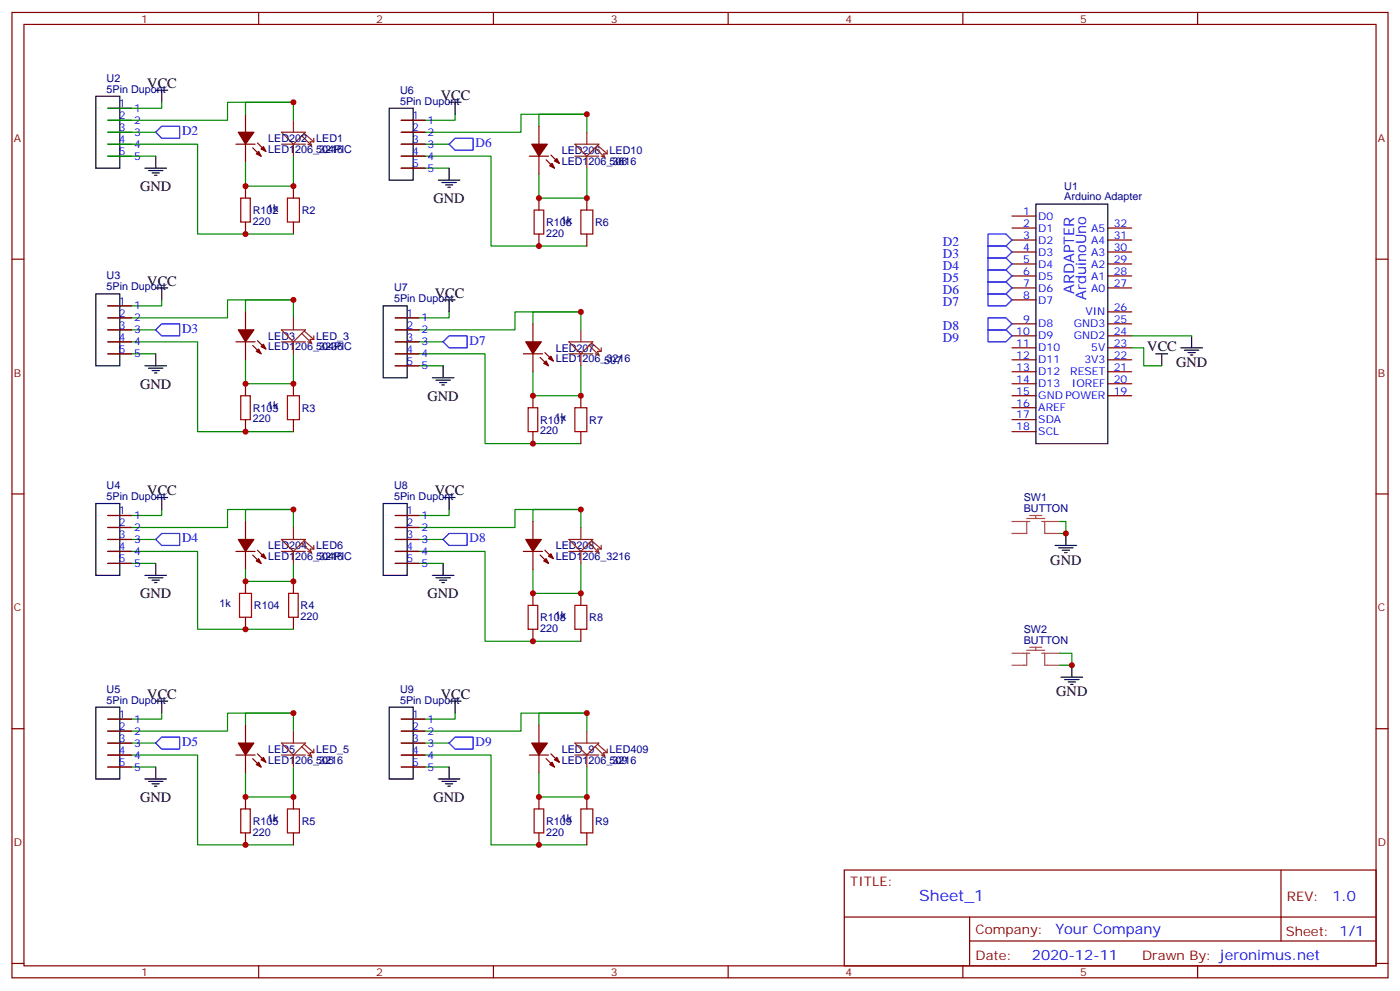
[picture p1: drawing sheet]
<svg xmlns="http://www.w3.org/2000/svg" width="412mm" height="292mm" viewBox="0 0 412 292" stroke-linecap="round" stroke-linejoin="round" font-family="sans-serif">
<g fill="none" stroke="#870000" stroke-width=".35">
<path d="M3.5 3.7h405.4v284.3h-405.4zM7.1 7.2h398.2v277.3h-398.2zM76.2 3.7v3.5M145.3 3.7v3.5M214.5 3.7v3.5M283.6 3.7v3.5M352.8 3.7v3.5M31.7 31.9h7.1M31.7 35.4h7.1M31.7 38.9h7.1M72.3 33.7v5.2M118.2 35.4h7"/>
<path d="M118.2 38.9h7M158.7 37.2v5.3M31.7 42.5h7.1M31.7 46h7.1M69.5 42.5h5.6M72.3 42.5v5.3M72.3 54.8v3.5M74.4 43.5l2.5 2.5M75.8 42.1l2.5 2.5M86.4 54.8v3.5M118.2 42.5h7M118.2 46h7"/>
<path d="M118.2 49.5h7M155.9 46h5.7M158.7 46v5.3M158.7 58.3v3.6M160.9 47.1l2.4 2.4M162.3 45.6l2.4 2.5M172.9 58.3v3.6M3.5 76.3h3.6M72.3 65.4v3.5M86.4 65.4v3.5M158.7 68.9v3.6M172.9 68.9v3.6"/>
<path d="M298.1 63.6h7.1M298.1 67.2h7.1M298.1 70.7h7.1M298.1 74.2h7.1M298.1 77.8h7.1M326.3 67.2h7.1M326.3 70.7h7.1M326.3 74.2h7.1M326.3 77.8h7.1M405.3 76.3h3.6M31.7 90.1h7.1M31.7 93.6h7.1"/>
<path d="M31.7 97.2h7.1M72.3 91.9v5.3M116.4 93.6h7.1M116.4 97.2h7.1M157 95.4v5.3M298.1 81.3h7.1M298.1 84.8h7.1M298.1 88.3h7.1M298.1 95.4h7.1M298.1 98.9h7.1M326.3 81.3h7.1M326.3 84.8h7.1"/>
<path d="M326.3 95.4h7.1M326.3 98.9h7.1M326.3 91.9h7.1M31.7 100.7h7.1M31.7 104.2h7.1M69.5 100.7h5.6M72.3 100.7v5.3M72.3 113v3.6M74.4 101.7l2.5 2.5M75.8 100.3l2.5 2.5M86.4 113v3.6M116.4 100.7h7.1"/>
<path d="M116.4 104.2h7.1M116.4 107.7h7.1M154.2 104.2h5.6M157 104.2v5.3M157 116.6v3.5M159.1 105.3l2.5 2.4M160.5 103.9l2.5 2.4M171.1 116.6v3.5M298.1 102.4h7.1M298.1 106h7.1M298.1 109.5h7.1M298.1 113h7.1"/>
<path d="M298.1 116.6h7.1M326.3 102.4h7.1M326.3 106h7.1M326.3 109.5h7.1M326.3 113h7.1M326.3 116.6h7.1M72.3 123.6v3.5M86.4 123.6v3.5M157 127.1v3.6M171.1 127.1v3.6M298.1 120.1h7.1M298.1 123.6h7.1"/>
<path d="M298.1 127.1h7.1M3.5 145.5h3.6M31.7 151.8h7.1M31.7 155.4h7.1M31.7 158.9h7.1M72.3 153.6v5.3M116.4 151.8h7.1M116.4 155.4h7.1M116.4 158.9h7.1M157 153.6v5.3M405.3 145.5h3.6M31.7 162.4h7.1"/>
<path d="M31.7 165.9h7.1M69.5 162.4h5.6M72.3 162.4v5.3M72.3 171.2v3.6M74.4 163.5l2.5 2.4M75.8 162.1l2.5 2.4M86.4 171.2v3.6M116.4 162.4h7.1M116.4 165.9h7.1M154.2 162.4h5.6M157 162.4v5.3M157 174.8v3.5"/>
<path d="M159.1 163.5l2.5 2.4M160.5 162.1l2.5 2.4M171.1 174.8v3.5M72.3 181.8v3.5M86.4 181.8v3.5M157 185.3v3.6M171.1 185.3v3.6M3.5 214.6h3.6M31.7 211.8h7.1M31.7 215.3h7.1M31.7 218.9h7.1M72.3 213.6v5.3"/>
<path d="M118.2 211.8h7M118.2 215.3h7M118.2 218.9h7M158.7 213.6v5.3M405.3 214.6h3.6M31.7 222.4h7.1M31.7 225.9h7.1M69.5 222.4h5.6M72.3 222.4v5.3M72.3 234.7v3.6M74.4 223.4l2.5 2.5M75.8 222l2.5 2.5"/>
<path d="M86.4 234.7v3.6M118.2 222.4h7M118.2 225.9h7M155.9 222.4h5.7M158.7 222.4v5.3M158.7 234.7v3.6M160.9 223.4l2.4 2.5M162.3 222l2.4 2.5M172.9 234.7v3.6M72.3 245.3v3.5M86.4 245.3v3.5M158.7 245.3v3.5"/>
<path d="M172.9 245.3v3.5M248.7 256.3h156.6v28.2h-156.6zM377.3 256.3v20.9M248.7 270.1h156.5M285.6 277.2h119.6M285.6 270.1v14.1M3.5 283.8h3.6M76.2 284.5v3.5M145.3 284.5v3.5M214.5 284.5v3.5M283.6 284.5v3.5M352.8 284.5v3.5"/>
<path d="M405.3 283.8h3.6"/>
</g>
<g fill="none" stroke="#000" stroke-width=".35">
<path d="M28.2 28.4h7.1v21.1h-7.1zM45.9 26.6h3.5M47.6 26.6v3.5M114.7 31.9h7v21.2h-7zM132.3 30.1h3.5M134.1 30.1v3.6M42.7 49.5h6.3M43.7 50.2h4.3M44.8 50.9h2.1M45.5 51.6h.7M45.9 46v3.5M129.1 53.1h6.4"/>
<path d="M130.2 53.8h4.2M131.2 54.5h2.1M131.9 55.2h.7M132.3 49.5v3.6M305.2 60.1h21.1v70.6h-21.1zM28.2 86.6h7.1v21.1h-7.1zM45.9 84.8h3.5M47.6 84.8v3.5M112.9 90.1h7v21.2h-7zM130.5 88.3h3.6M132.3 88.3v3.6M351 98.9v3.5"/>
<path d="M42.7 107.7h6.3M43.7 108.4h4.3M44.8 109.1h2.1M45.5 109.9h.7M45.9 104.2v3.5M127.4 111.3h6.3M128.4 112h4.2M129.5 112.7h2.1M130.2 113.4h.7M130.5 107.7v3.6M340.4 104.2h3.6M342.2 104.2v3.5"/>
<path d="M347.8 102.4h6.4M348.9 103.2h4.2M350 103.9h2.1M350.7 104.6h.7M28.2 148.3h7.1v21.2h-7.1zM45.9 146.5h3.5M47.6 146.5v3.6M112.9 148.3h7v21.2h-7zM130.5 146.5h3.6M132.3 146.5v3.6M314 157.1v3.6M42.7 169.5h6.3"/>
<path d="M43.7 170.2h4.3M44.8 170.9h2.1M45.5 171.6h.7M45.9 165.9v3.6M127.4 169.5h6.3M128.4 170.2h4.2M129.5 170.9h2.1M130.2 171.6h.7M130.5 165.9v3.6M310.8 160.7h6.3M311.9 161.4h4.2M312.9 162.1h2.1"/>
<path d="M313.6 162.8h.7M312.6 199.5h6.3M315.7 195.9v3.6M28.2 208.3h7.1v21.1h-7.1zM45.9 206.5h3.5M47.6 206.5v3.5M114.7 208.3h7v21.1h-7zM132.3 206.5h3.5M134.1 206.5v3.5M313.6 200.2h4.3M314.7 200.9h2.1M315.4 201.6h.7"/>
<path d="M42.7 229.4h6.3M43.7 230.2h4.3M44.8 230.9h2.1M45.5 231.6h.7M45.9 225.9v3.5M129.1 229.4h6.4M130.2 230.2h4.2M131.2 230.9h2.1M131.9 231.6h.7M132.3 225.9v3.5"/>
</g>
<g fill="none" stroke="#8c2424" stroke-width=".35">
<path d="M82.9 38.9h7.1l-3.6 3.6zM86.4 35.4v3.5M89.6 39.3l2.8 2.5M172.9 38.9v3.6M82.9 42.5h7.1M86.4 42.5v3.5M88.9 40l2.8 2.8M90.7 42.5l1 .3M92.4 40.7v1.1M92.4 41.8h-1l.3 1M169.3 42.5h7.1l-3.5 3.5zM169.3 46h7.1"/>
<path d="M172.9 46v3.5M175.3 43.5l2.9 2.9M176 42.8l2.9 2.5M177.1 46l1.1 .4M178.9 44.2v1.1M178.9 45.3h-1.1l.4 1.1M82.9 97.2h7.1l-3.6 3.5zM86.4 93.6v3.6M88.9 98.2l2.8 2.8M89.6 97.5l2.8 2.5M92.4 98.9v1.1M92.4 100h-1l.3 1"/>
<path d="M171.1 97.2v3.5M82.9 100.7h7.1M86.4 100.7v3.5M90.7 100.7l1 .3M167.6 100.7h7l-3.5 3.5zM167.6 104.2h7M171.1 104.2v3.5M173.6 101.7l2.8 2.9M174.3 101l2.8 2.5M175.3 104.2l1.1 .4M177.1 102.4v1.1M177.1 103.5h-1.1l.4 1.1"/>
<path d="M82.9 158.9h7.1l-3.6 3.5zM86.4 155.4v3.5M88.9 159.9l2.8 2.9M89.6 159.2l2.8 2.5M167.6 158.9h7l-3.5 3.5zM171.1 155.4v3.5M173.6 159.9l2.8 2.9M174.3 159.2l2.8 2.5M82.9 162.4h7.1M86.4 162.4v3.5M90.7 162.4l1 .4M92.4 160.7v1"/>
<path d="M92.4 161.7h-1l.3 1.1M167.6 162.4h7M171.1 162.4v3.5M175.3 162.4l1.1 .4M177.1 161.7h-1.1l.4 1.1M177.1 160.7v1M82.9 218.9h7.1l-3.6 3.5zM86.4 215.3v3.6M88.9 219.9l2.8 2.8M89.6 219.2l2.8 2.5M169.3 218.9h7.1l-3.5 3.5zM172.9 215.3v3.6"/>
<path d="M175.3 219.9l2.9 2.8M176 219.2l2.9 2.5M82.9 222.4h7.1M86.4 222.4v3.5M90.7 222.4l1 .3M92.4 220.6v1.1M92.4 221.7h-1l.3 1M169.3 222.4h7.1M172.9 222.4v3.5M177.1 222.4l1.1 .3M178.9 221.7h-1.1l.4 1M178.9 220.6v1.1"/>
</g>
<g fill="#870000" stroke="#870000" stroke-width=".35">
<path d="M75.5 45.3l.7-.7 .7 1.4z"/>
<path d="M76.9 43.9l.7-.7 .7 1.4z"/>
<path d="M70.2 38.9h4.6l-2.5 3.6z"/>
<path d="M75.5 103.5l.7-.7 .7 1.4z"/>
<path d="M76.9 102.1l.7-.7 .7 1.4z"/>
<path d="M70.2 97.2h4.6l-2.5 3.5z"/>
<path d="M75.5 165.2l.7-.7 .7 1.4z"/>
<path d="M76.9 163.8l.7-.7 .7 1.4z"/>
<path d="M70.2 158.9h4.6l-2.5 3.5z"/>
<path d="M75.5 225.2l.7-.7 .7 1.4z"/>
<path d="M76.9 223.8l.7-.7 .7 1.4z"/>
<path d="M70.2 218.9h4.6l-2.5 3.5z"/>
<path d="M161.9 48.8l.7-.7 .7 1.4z"/>
<path d="M164 46.7l.7 1.4-1.4-.7z"/>
<path d="M156.6 42.5h4.6l-2.5 3.5z"/>
<path d="M160.2 107l.7-.7 .7 1.4z"/>
<path d="M161.6 105.6l.7-.7 .7 1.4z"/>
<path d="M154.9 100.7h4.6l-2.5 3.5z"/>
<path d="M160.2 165.2l.7-.7 .7 1.4z"/>
<path d="M161.6 163.8l.7-.7 .7 1.4z"/>
<path d="M154.9 158.9h4.6l-2.5 3.5z"/>
<path d="M161.9 225.2l.7-.7 .7 1.4z"/>
<path d="M163.3 223.8l.7-.7 .7 1.4z"/>
<path d="M156.6 218.9h4.6l-2.5 3.5z"/>
</g>
<g fill="none" stroke="#a64a4a" stroke-width=".35">
<path d="M298.1 153.6h5.2M302.5 153.6v3.5h-4.4M302.5 152.7h5.2M303.3 151.8h3.6M305.1 151.8v.9M306.9 153.6h1.7M307.7 153.6v3.5h.9M308.7 157.1h3.5M308.7 153.6h3.5M298.1 192.4h5.2M302.5 192.4v3.5h-4.4M302.5 191.5h5.2"/>
<path d="M303.3 190.6h3.6M305.1 190.6v.9M306.9 192.4h1.7M307.7 192.4v3.5h.9M308.7 195.9h3.5M308.7 192.4h3.5"/>
</g>
<g fill="none" stroke="#a10000" stroke-width=".35">
<path d="M70.9 58.3h2.8v7.1h-2.8zM84.7 58.3h3.5v7.1h-3.5zM157.3 61.9h2.9v7h-2.9zM171.1 61.9h3.5v7h-3.5zM70.9 116.6h2.8v7h-2.8zM84.7 116.6h3.5v7h-3.5zM155.6 120.1h2.8v7h-2.8zM169.3 120.1h3.6v7h-3.6zM70.6 174.8h3.5v7h-3.5zM85 174.8h2.8v7h-2.8zM155.6 178.3h2.8v7h-2.8zM169.3 178.3h3.6v7h-3.6z"/>
<path d="M70.9 238.3h2.8v7h-2.8zM84.7 238.3h3.5v7h-3.5zM157.3 238.3h2.9v7h-2.9zM171.1 238.3h3.5v7h-3.5z"/>
</g>
<g fill="none" stroke="#008700" stroke-width=".35">
<path d="M31.7 38.9h14.2M47.6 30.1v1.8h-15.9M72.3 33.7v-3.6h14.1v5.3M86.4 30.1h-19.4v5.3h-35.3M134.1 33.7v1.7h-15.9M158.7 37.2v-3.5h14.2v5.2M172.9 33.7h-19.4v5.2h-35.3M31.7 42.5h26.5v26.4h28.2M31.7 46h14.2M86.4 46v8.8h-14.1v-7M118.2 46h26.4v26.5h28.3M118.2 49.5h14.1"/>
<path d="M118.2 42.5h14.1M172.9 49.5v8.8h-14.2v-7M31.7 97.2h14.2M47.6 88.3v1.8h-15.9M72.3 91.9v-3.6h14.1v5.3M86.4 88.3h-19.4v5.3h-35.3M132.3 91.9v1.7h-15.9M157 95.4v-3.5h14.1v5.3M171.1 91.9h-19.4v5.3h-35.3M333.4 98.9h17.6M31.7 100.7h26.5v26.4h28.2M31.7 104.2h14.2"/>
<path d="M86.4 104.2v8.8h-14.1v-7M116.4 104.2h26.5v26.5h28.2M116.4 107.7h14.1M116.4 100.7h14.1M171.1 107.7v8.9h-14.1v-7.1M333.4 102.4h3.5v5.3h5.3M31.7 158.9h14.2M47.6 150.1v1.7h-15.9M72.3 153.6v-3.5h14.1v5.3M86.4 150.1h-19.4v5.3h-35.3M116.4 158.9h14.1M132.3 150.1v1.7h-15.9"/>
<path d="M157 153.6v-3.5h14.1v5.3M171.1 150.1h-19.4v5.3h-35.3M312.2 153.6h1.8v3.5h-1.8M31.7 162.4h26.5v22.9h28.2M31.7 165.9h14.2M86.4 165.9v5.3h-14.1v-3.5M116.4 162.4h26.5v26.5h28.2M116.4 165.9h14.1M171.1 165.9v8.9h-14.1v-7.1M312.2 192.4h3.5v3.5h-3.5M31.7 218.9h14.2M47.6 210v1.8h-15.9"/>
<path d="M72.3 213.6v-3.6h14.1v5.3M86.4 210h-19.4v5.3h-35.3M118.2 218.9h14.1M134.1 210v1.8h-15.9M158.7 213.6v-3.6h14.2v5.3M172.9 210h-19.4v5.3h-35.3M31.7 222.4h26.5v26.4h28.2M31.7 225.9h14.2M86.4 225.9v8.8h-14.1v-7M118.2 222.4h26.4v26.4h28.3M118.2 225.9h14.1M172.9 225.9v8.8h-14.2v-7"/>
</g>
<g fill="none" stroke="#00f" stroke-width=".35">
<path d="M45.9 38.9l1.7-1.7h5.3v3.5h-5.3zM132.3 42.5l1.8-1.8h5.2v3.5h-5.2zM291 72.5h5.3l1.8 1.7-1.8 1.8h-5.3zM291 76h5.3l1.8 1.8-1.8 1.7h-5.3zM291 79.5h5.3l1.8 1.8-1.8 1.7h-5.3zM291 68.9h5.3l1.8 1.8-1.8 1.8h-5.3zM45.9 97.2l1.7-1.8h5.3v3.5h-5.3zM291 83h5.3l1.8 1.8-1.8 1.8h-5.3zM291 86.6h5.3l1.8 1.7-1.8 1.8h-5.3zM291 93.6h5.3l1.8 1.8-1.8 1.8h-5.3zM291 97.2h5.3l1.8 1.7-1.8 1.8h-5.3zM130.5 100.7l1.8-1.8h5.3v3.5h-5.3z"/>
<path d="M45.9 158.9l1.7-1.8h5.3v3.6h-5.3zM130.5 158.9l1.8-1.8h5.3v3.6h-5.3zM45.9 218.9l1.7-1.8h5.3v3.5h-5.3zM132.3 218.9l1.8-1.8h5.2v3.5h-5.2z"/>
</g>
<g fill="#c00">
<circle cx="86.4" cy="30.1" r=".88"/>
<circle cx="72.3" cy="54.8" r=".88"/>
<circle cx="72.3" cy="68.9" r=".88"/>
<circle cx="86.4" cy="54.8" r=".88"/>
<circle cx="86.4" cy="113" r=".88"/>
<circle cx="72.3" cy="127.1" r=".88"/>
<circle cx="72.3" cy="113" r=".88"/>
<circle cx="86.4" cy="88.3" r=".88"/>
<circle cx="86.4" cy="150.1" r=".88"/>
<circle cx="86.4" cy="234.7" r=".88"/>
<circle cx="72.3" cy="248.8" r=".88"/>
<circle cx="72.3" cy="234.7" r=".88"/>
<circle cx="86.4" cy="210" r=".88"/>
<circle cx="172.9" cy="58.3" r=".88"/>
<circle cx="158.8" cy="72.5" r=".88"/>
<circle cx="158.8" cy="58.3" r=".88"/>
<circle cx="172.9" cy="33.7" r=".88"/>
<circle cx="171.1" cy="116.6" r=".88"/>
<circle cx="157" cy="130.7" r=".88"/>
<circle cx="157" cy="116.6" r=".88"/>
<circle cx="171.1" cy="91.9" r=".88"/>
<circle cx="171.1" cy="174.8" r=".88"/>
<circle cx="157" cy="188.9" r=".88"/>
<circle cx="157" cy="174.8" r=".88"/>
<circle cx="171.1" cy="150.1" r=".88"/>
<circle cx="172.9" cy="234.7" r=".88"/>
<circle cx="158.8" cy="248.8" r=".88"/>
<circle cx="158.8" cy="234.7" r=".88"/>
<circle cx="172.9" cy="210" r=".88"/>
<circle cx="72.3" cy="171.2" r=".88"/>
<circle cx="86.4" cy="171.2" r=".88"/>
<circle cx="72.3" cy="185.3" r=".88"/>
<circle cx="314" cy="157.1" r=".88"/>
<circle cx="315.7" cy="195.9" r=".88"/>
</g>
<text font-size="4.6" fill="#00f" x="270.8" y="265.3">Sheet_1</text>
<g font-size="4.2">
<text x="43.4" y="25.9">VCC</text>
<text x="129.8" y="29.4">VCC</text>
<text x="41.3" y="56.3">GND</text>
<text x="127.7" y="59.8">GND</text>
<text x="43.4" y="84.1">VCC</text>
<text x="128.1" y="87.6">VCC</text>
<text x="338" y="103.5">VCC</text>
<text x="346.4" y="108.1">GND</text>
<text x="41.3" y="114.5">GND</text>
<text x="125.9" y="118">GND</text>
<text x="43.4" y="145.8">VCC</text>
<text x="128.1" y="145.8">VCC</text>
<text x="309.4" y="166.3">GND</text>
<text x="41.3" y="176.2">GND</text>
<text x="125.9" y="176.2">GND</text>
<text x="43.4" y="205.8">VCC</text>
<text x="129.8" y="205.8">VCC</text>
<text x="311.1" y="205.1">GND</text>
<text x="41.3" y="236.2">GND</text>
<text x="127.7" y="236.2">GND</text>
</g>
<g font-size="4.2" fill="#00f">
<text x="316.4" y="86.6" transform="rotate(-90 316.4 86.6)">ARDAPTER</text>
<text x="320" y="88.4" transform="rotate(-90 320 88.4)">ArduinoUno</text>
<text x="392.5" y="265.5">1.0</text>
<text x="310.9" y="275.1">Your Company</text>
<text x="304" y="282.9">2020-12-11</text>
</g>
<g font-size="3.9" fill="#00f">
<text x="53.7" y="39.8">D2</text>
<text x="140.1" y="43.3">D6</text>
<text x="277.8" y="76">D3</text>
<text x="277.8" y="72.5">D2</text>
<text x="277.8" y="79.5">D4</text>
<text x="277.8" y="83.1">D5</text>
<text x="277.8" y="86.6">D6</text>
<text x="277.8" y="90.1">D7</text>
<text x="53.7" y="98">D3</text>
<text x="138.3" y="101.5">D7</text>
<text x="277.8" y="97.2">D8</text>
<text x="277.8" y="100.7">D9</text>
<text x="53.7" y="159.7">D4</text>
<text x="138.3" y="159.7">D8</text>
<text x="53.7" y="219.7">D5</text>
<text x="140.1" y="219.7">D9</text>
</g>
<g font-size="3.9" fill="#800">
<text x="250.5" y="260.8">TITLE:</text>
<text x="379.1" y="265.5">REV:</text>
<text x="287.4" y="275">Company:</text>
<text x="378.7" y="275.7">Sheet: 1/1</text>
<text x="287.4" y="282.7">Date:</text>
<text x="336.4" y="282.8">Drawn By: jeronimus.net</text>
</g>
<g font-size="3.2" fill="#800">
<text x="41.6" y="6.7">1</text>
<text x="110.8" y="6.7">2</text>
<text x="179.9" y="6.7">3</text>
<text x="249.1" y="6.7">4</text>
<text x="318.2" y="6.7">5</text>
<text x="4.1" y="41.8">A</text>
<text x="405.9" y="41.8">A</text>
<text x="4.1" y="110.9">B</text>
<text x="405.9" y="110.9">B</text>
<text x="4.1" y="180.1">C</text>
<text x="405.9" y="180.1">C</text>
<text x="4.1" y="249.2">D</text>
<text x="405.9" y="249.2">D</text>
<text x="41.6" y="287.5">1</text>
<text x="110.8" y="287.5">2</text>
<text x="179.9" y="287.5">3</text>
<text x="249.1" y="287.5">4</text>
<text x="318.2" y="287.5">5</text>
</g>
<g font-size="3.2" fill="#000080">
<text x="31.4" y="27.3">5Pin Dupont</text>
<text x="31.4" y="24.1">U2</text>
<text x="117.8" y="27.6">U6</text>
<text x="117.8" y="30.8">5Pin Dupont</text>
<text x="79" y="41.8">LED202</text>
<text x="93.1" y="41.8">LED1</text>
<text x="79" y="45">LED1206_3216</text>
<text x="93.1" y="45">504PIC</text>
<text x="165.5" y="45.4">LED206</text>
<text x="179.6" y="45.4">LED10</text>
<text x="165.5" y="48.5">LED1206_3616</text>
<text x="179.6" y="48.5">506</text>
<text x="313.5" y="59.1">Arduino Adapter</text>
<text x="313.5" y="56.1">U1</text>
<text x="74.4" y="63">R102</text>
<text x="78.7" y="62.3">1k</text>
<text x="88.9" y="63">R2</text>
<text x="165.2" y="65.8">1k</text>
<text x="74.4" y="66.2">220</text>
<text x="160.9" y="69.7">220</text>
<text x="160.9" y="66.5">R106</text>
<text x="175.3" y="66.5">R6</text>
<text x="31.4" y="82.3">U3</text>
<text x="31.4" y="85.5">5Pin Dupont</text>
<text x="116.1" y="89">5Pin Dupont</text>
<text x="116.1" y="85.8">U7</text>
<text x="79" y="100">LED3</text>
<text x="93.1" y="100">LED_3</text>
<text x="79" y="103.2">LED1206_3236</text>
<text x="93.1" y="103.2">504PIC</text>
<text x="163.7" y="106.8">LED1206_3216</text>
<text x="163.7" y="103.6">LED207</text>
<text x="178" y="107.1">507</text>
<text x="74.4" y="124.4">220</text>
<text x="74.4" y="121.2">R103</text>
<text x="78.7" y="120.5">1k</text>
<text x="88.9" y="121.2">R3</text>
<text x="159.1" y="124.7">R107</text>
<text x="163.4" y="124">1k</text>
<text x="173.6" y="124.7">R7</text>
<text x="159.1" y="127.9">220</text>
<text x="31.4" y="147.2">5Pin Dupont</text>
<text x="31.4" y="144">U4</text>
<text x="116.1" y="147.2">5Pin Dupont</text>
<text x="116.1" y="144">U8</text>
<text x="301.6" y="147.7">SW1</text>
<text x="301.6" y="150.8">BUTTON</text>
<text x="79" y="161.8">LED204</text>
<text x="93.1" y="161.8">LED6</text>
<text x="163.7" y="161.8">LED208</text>
<text x="79" y="165">LED1206_3216</text>
<text x="93.1" y="165">504PIC</text>
<text x="163.7" y="165">LED1206_3216</text>
<text x="64.6" y="178.7">1k</text>
<text x="74.8" y="179.4">R104</text>
<text x="88.5" y="179.4">R4</text>
<text x="88.5" y="182.6">220</text>
<text x="159.1" y="183">R108</text>
<text x="163.4" y="182.3">1k</text>
<text x="173.6" y="183">R8</text>
<text x="159.1" y="186.1">220</text>
<text x="301.6" y="189.6">BUTTON</text>
<text x="301.6" y="186.5">SW2</text>
<text x="31.4" y="207.2">5Pin Dupont</text>
<text x="31.4" y="204">U5</text>
<text x="117.8" y="207.2">5Pin Dupont</text>
<text x="117.8" y="204">U9</text>
<text x="79" y="221.8">LED5</text>
<text x="93.1" y="221.8">LED_5</text>
<text x="165.5" y="221.8">LED_9</text>
<text x="179.6" y="221.8">LED409</text>
<text x="79" y="224.9">LED1206_3216</text>
<text x="93.1" y="224.9">505</text>
<text x="165.5" y="224.9">LED1206_3216</text>
<text x="179.6" y="224.9">509</text>
<text x="74.4" y="242.9">R105</text>
<text x="78.7" y="242.2">1k</text>
<text x="88.9" y="242.9">R5</text>
<text x="160.9" y="242.9">R109</text>
<text x="165.2" y="242.2">1k</text>
<text x="175.3" y="242.9">R9</text>
<text x="74.4" y="246.1">220</text>
<text x="160.9" y="246.1">220</text>
</g>
<g font-size="3.2" fill="#00f">
<text x="35" y="31.5">1</text>
<text x="35" y="35.1">2</text>
<text x="39.5" y="32.9">1</text>
<text x="121.5" y="35.1">1</text>
<text x="35" y="38.6">3</text>
<text x="39.5" y="36.5">2</text>
<text x="39.5" y="40">3</text>
<text x="121.5" y="38.6">2</text>
<text x="125.9" y="36.5">1</text>
<text x="125.9" y="40">2</text>
<text x="35" y="42.1">4</text>
<text x="35" y="45.6">5</text>
<text x="39.5" y="43.5">4</text>
<text x="39.5" y="47.1">5</text>
<text x="121.5" y="42.1">3</text>
<text x="121.5" y="45.6">4</text>
<text x="125.9" y="43.5">3</text>
<text x="125.9" y="47.1">4</text>
<text x="121.5" y="49.2">5</text>
<text x="125.9" y="50.6">5</text>
<text x="301.4" y="63.3">1</text>
<text x="305.9" y="64.7">D0</text>
<text x="301.4" y="66.8">2</text>
<text x="301.4" y="70.3">3</text>
<text x="305.9" y="68.2">D1</text>
<text x="305.9" y="71.8">D2</text>
<text x="321.4" y="68.2">A5</text>
<text x="321.4" y="71.8">A4</text>
<text x="328.1" y="66.8">32</text>
<text x="328.1" y="70.3">31</text>
<text x="301.4" y="73.9">4</text>
<text x="301.4" y="77.4">5</text>
<text x="305.9" y="75.3">D3</text>
<text x="321.4" y="75.3">A3</text>
<text x="328.1" y="73.9">30</text>
<text x="328.1" y="77.4">29</text>
<text x="301.4" y="80.9">6</text>
<text x="305.9" y="78.8">D4</text>
<text x="305.9" y="82.3">D5</text>
<text x="321.4" y="78.8">A2</text>
<text x="321.4" y="82.3">A1</text>
<text x="328.1" y="80.9">28</text>
<text x="35" y="89.7">1</text>
<text x="301.4" y="84.5">7</text>
<text x="301.4" y="88">8</text>
<text x="305.9" y="85.9">D6</text>
<text x="305.9" y="89.4">D7</text>
<text x="321.4" y="85.9">A0</text>
<text x="328.1" y="84.5">27</text>
<text x="35" y="93.3">2</text>
<text x="39.5" y="91.2">1</text>
<text x="39.5" y="94.7">2</text>
<text x="119.7" y="93.3">1</text>
<text x="124.2" y="94.7">1</text>
<text x="301.4" y="95">9</text>
<text x="319.7" y="92.9">VIN</text>
<text x="328.1" y="91.5">26</text>
<text x="328.1" y="95">25</text>
<text x="35" y="96.8">3</text>
<text x="35" y="100.3">4</text>
<text x="39.5" y="98.2">3</text>
<text x="39.5" y="101.7">4</text>
<text x="119.7" y="96.8">2</text>
<text x="119.7" y="100.3">3</text>
<text x="124.2" y="98.2">2</text>
<text x="124.2" y="101.7">3</text>
<text x="299.4" y="98.6">10</text>
<text x="305.9" y="96.4">D8</text>
<text x="305.9" y="100">D9</text>
<text x="316.3" y="96.4">GND3</text>
<text x="316.3" y="100">GND2</text>
<text x="328.1" y="98.6">24</text>
<text x="35" y="103.9">5</text>
<text x="39.5" y="105.3">5</text>
<text x="119.7" y="103.9">4</text>
<text x="119.7" y="107.4">5</text>
<text x="124.2" y="105.3">4</text>
<text x="299.4" y="102.1">11</text>
<text x="299.4" y="105.6">12</text>
<text x="305.9" y="103.5">D10</text>
<text x="305.9" y="107">D11</text>
<text x="319.4" y="107">3V3</text>
<text x="321.4" y="103.5">5V</text>
<text x="328.1" y="102.1">23</text>
<text x="328.1" y="105.6">22</text>
<text x="124.2" y="108.8">5</text>
<text x="299.4" y="109.1">13</text>
<text x="299.4" y="112.7">14</text>
<text x="305.9" y="110.6">D12</text>
<text x="315.3" y="110.6">RESET</text>
<text x="328.1" y="109.1">21</text>
<text x="328.1" y="112.7">20</text>
<text x="299.4" y="116.2">15</text>
<text x="299.4" y="119.7">16</text>
<text x="305.9" y="114.1">D13</text>
<text x="305.9" y="117.6">GND POWER</text>
<text x="315.7" y="114.1">IOREF</text>
<text x="328.1" y="116.2">19</text>
<text x="299.4" y="123.3">17</text>
<text x="305.9" y="121.1">AREF</text>
<text x="305.9" y="124.7">SDA</text>
<text x="299.4" y="126.8">18</text>
<text x="305.9" y="128.2">SCL</text>
<text x="35" y="151.5">1</text>
<text x="35" y="155">2</text>
<text x="39.5" y="152.9">1</text>
<text x="119.7" y="151.5">1</text>
<text x="119.7" y="155">2</text>
<text x="124.2" y="152.9">1</text>
<text x="35" y="158.5">3</text>
<text x="39.5" y="156.4">2</text>
<text x="39.5" y="159.9">3</text>
<text x="119.7" y="158.5">3</text>
<text x="124.2" y="156.4">2</text>
<text x="124.2" y="159.9">3</text>
<text x="35" y="162.1">4</text>
<text x="35" y="165.6">5</text>
<text x="39.5" y="163.5">4</text>
<text x="39.5" y="167">5</text>
<text x="119.7" y="162.1">4</text>
<text x="119.7" y="165.6">5</text>
<text x="124.2" y="163.5">4</text>
<text x="124.2" y="167">5</text>
<text x="35" y="211.5">1</text>
<text x="35" y="215">2</text>
<text x="39.5" y="212.9">1</text>
<text x="121.5" y="211.5">1</text>
<text x="121.5" y="215">2</text>
<text x="125.9" y="212.9">1</text>
<text x="35" y="218.5">3</text>
<text x="39.5" y="216.4">2</text>
<text x="39.5" y="219.9">3</text>
<text x="121.5" y="218.5">3</text>
<text x="125.9" y="216.4">2</text>
<text x="125.9" y="219.9">3</text>
<text x="35" y="222">4</text>
<text x="35" y="225.6">5</text>
<text x="39.5" y="223.4">4</text>
<text x="39.5" y="227">5</text>
<text x="121.5" y="222">4</text>
<text x="121.5" y="225.6">5</text>
<text x="125.9" y="223.4">4</text>
<text x="125.9" y="227">5</text>
</g>
</svg>
